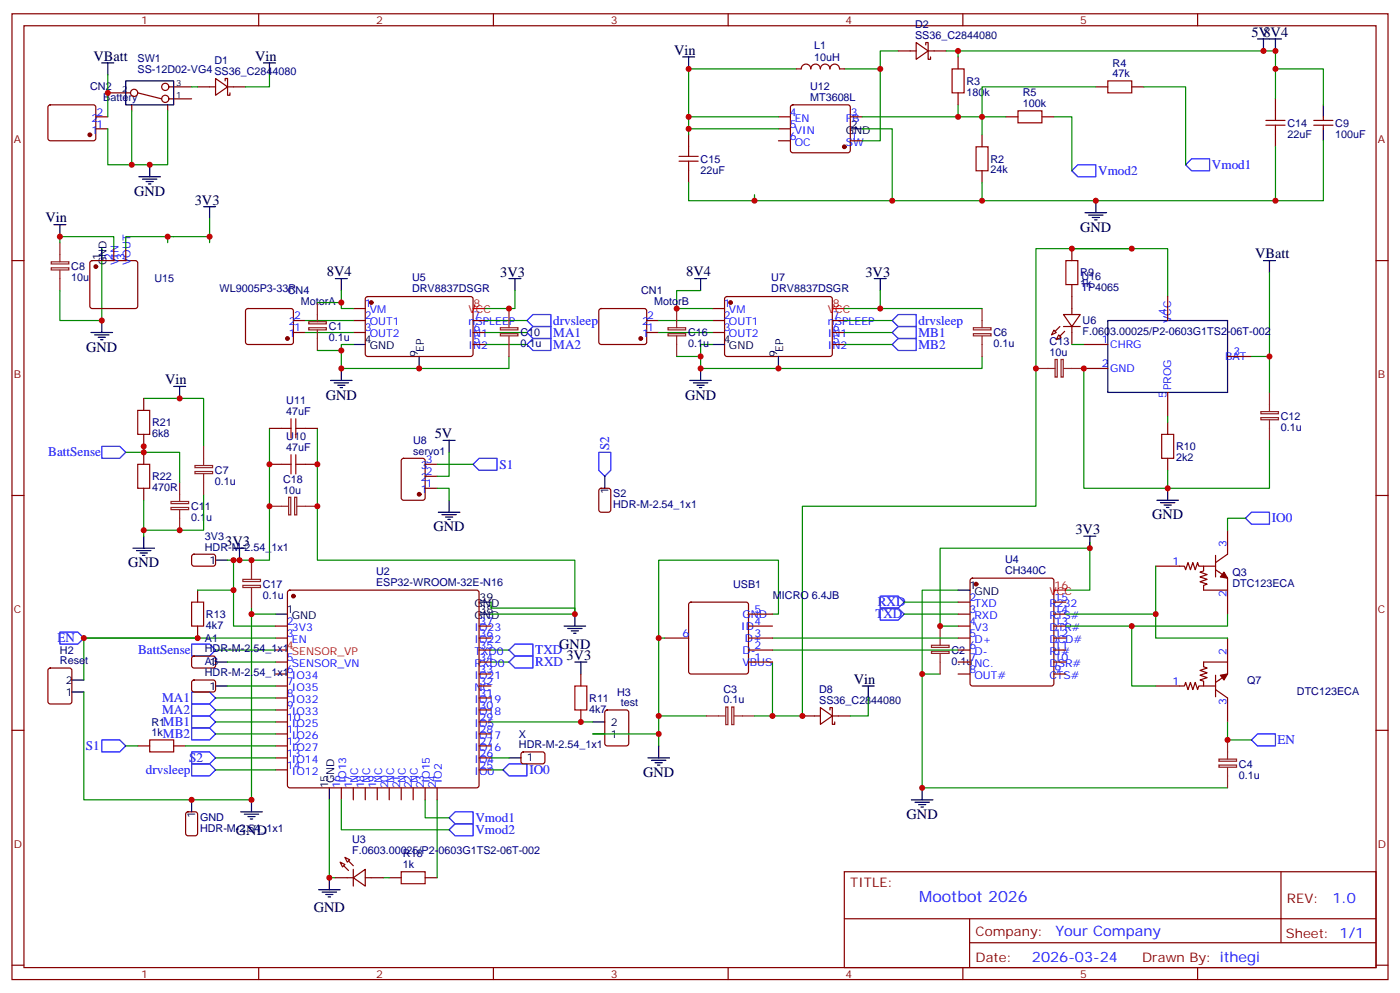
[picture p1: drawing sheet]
<svg xmlns="http://www.w3.org/2000/svg" width="412mm" height="292mm" viewBox="0 0 412 292" stroke-linecap="round" stroke-linejoin="round" font-family="sans-serif">
<g fill="none" stroke="#870000" stroke-width=".35">
<path d="M3.5 4.1h405.4v284.3h-405.4zM7.1 7.6h398.2v277.3h-398.2zM76.2 4.1v3.5M145.3 4.1v3.5M214.5 4.1v3.5M264.6 15h5.3M269.9 12.5l3.5 2.5-3.5 2.5zM272.7 13.2v-.7h.7v5h.7v-.7M273.4 15h5.3M282.2 16.8v3.5M283.6 4.1v3.5M352.8 4.1v3.5"/>
<path d="M14.3 31.1l.5-.2h12.7l.5 .2 .2 .5v9.4l-.7 .5-13-.1-.4-.7v-9.1zM28.2 37.9h3.5M28.2 34.4h3.5M31.7 27.3h6.8M38.8 30.9v1.7M40.6 27.3l7 1.8M49.4 30.9v1.7M49.7 25.6h6.7M49.7 29.1h6.7M58.2 25.6h5.3M63.5 23.1l3.5 2.5-3.5 2.4zM66.3 23.8v-.7h.7v4.9h.7v-.7"/>
<path d="M67 25.6h5.3M202.8 39.7v3.5M229.3 37.9h3.5M229.3 34.4h3.5M233.1 31.1l.4-.2h16.3l.5 .2 .2 .5v12.7l-.3 .5-.4 .2h-16.3l-.5-.3-.2-.4v-12.7zM234.6 20.3h1.4a1.41 1.41 0 0 1 1.4-1.4 1.41 1.41 0 0 1 1.4 1.4M238.8 20.3a1.41 1.41 0 0 1 1.4-1.4 1.41 1.41 0 0 1 1.5 1.4M241.7 20.3a1.41 1.41 0 0 1 1.4-1.4 1.41 1.41 0 0 1 1.4 1.4M244.5 20.3a1.41 1.41 0 0 1 1.4-1.4 1.41 1.41 0 0 1 1.4 1.4M247.3 20.3h1.4M250.5 34.4h3.5M282.2 27.3v3.6"/>
<path d="M289.3 39.7v3.5M296.3 34.4h3.6M306.9 34.4h3.5M322.8 25.6h3.5M333.4 25.6h3.5M375.7 29.1v3.5M375.7 39.7v3.5M387 36.9h5.6M387 35.5h5.6M389.8 34.4v1.1M389.8 36.9v1M202.8 50.3v3.5"/>
<path d="M229.3 41.5h3.5M250.5 41.5h3.5M289.3 50.3v3.5M3.5 76.7h3.6M26.7 76.9l.5-.2h12.7l.5 .2 .2 .5v12.7l-.3 .5-.4 .2h-12.7l-.5-.2-.2-.5v-12.7zM33.5 73.2v3.5M37 73.2v3.5M315.7 73.2v3.5M405.3 76.7h3.6M72.6 91l.4-.2h12.7l.5 .2 .2 .5v9.5l-.7 .4h-12.9l-.5-.7v-9.2zM86.4 94.4h3.6M86.4 97.9h3.6"/>
<path d="M104.1 90.8h3.5M104.1 94.4h3.5M104.1 97.9h3.5M107.8 87.5l.5-.2 30.6 .1 .4 .6v16.5l-.7 .5-30.6-.1-.4-.7v-16.2zM139.3 94.4h3.6M139.3 97.9h3.6M176.6 91l.5-.2h12.7l.5 .2 .2 .5-.1 9.5-.6 .4h-13l-.4-.7v-9.2zM190.5 94.4h3.5M190.5 97.9h3.5M209.9 90.8h3.5M209.9 94.4h3.5M209.9 97.9h3.5"/>
<path d="M213.7 87.5l.4-.2 30.6 .1 .5 .6-.1 16.5-.6 .5-30.6-.1-.5-.7v-16.2zM245.2 94.4h3.5M245.2 97.9h3.5M310.4 97.2l.7 .7-1.4 .7zM311.9 98.6l.7 .7-1.5 .7zM313.3 92.6h4.9l-2.5 3.5zM313.3 96.1h4.9M315.7 83.8v8.8M315.7 96.1v5.3M344 87.3v7.1M42.3 117.3v3.5M139.3 101.4h3.6"/>
<path d="M245.2 101.4h3.5M319.3 101.4h7M319.3 108.5h7M344 115.5v7.1M361.6 105h7.1M42.3 127.9v3.5M42.3 133.2v3.5M79.4 136.7h3.5M79.4 126.1h3.5M90 136.7h3.5M90 126.1h3.5M118.4 135.1l.5-.2h5.6l.7 .5v11.2l-.4 .6-5.9 .1-.7-.5v-11.2z"/>
<path d="M125.2 136.7h3.6M344 124.4v3.5M344 134.9v3.6M3.5 145.9h3.6M42.3 143.8v3.5M125.2 143.8h3.6M125.2 140.2h3.6M176.6 144l.5-.2h2.1l.7 .4v5.9l-.4 .7h-2.4l-.7-.4v-5.9zM361.6 156.1v7.1l-3.5 2.4M405.3 145.9h3.6M56.7 163.4l.4-.2h6l.4 .7-.1 2.4-.6 .4-5.9-.1-.5-.6v-2.1zM58.2 173.7v3.6"/>
<path d="M84.9 173.9l.5-.2h55l.5 .2 .2 .5v56.8l-.2 .5-.5 .3h-55l-.5-.3-.2-.5v-56.8zM203.1 177.5l.5-.2h16.2l.5 .2 .2 .5v19.7l-.2 .5-.5 .2h-16.2l-.5-.2-.3-.5v-19.7zM282.2 177.3h3.6M286 170.4l.5-.2h23.2l.5 .2 .2 .5v30.4l-.2 .5-.5 .2h-23.2l-.5-.3-.2-.4v-30.4zM310.4 177.3h3.6M340.4 166.7h8.5l.3 1 .8-2.1 .7 2.1 .7-2.1 .7 2.1 .7-2.1 .3 1.1h5M354.5 166.7v1.4l-1 .4 2.1 .7-2.1 .7 2.1 .7-2.1 .7 2.1 .7-1.1 .3v1.4h7.1v-3.5l-3.5-2.5M358.1 163.5v6.4M361.6 173.7v7.1M14.3 196.9l.5-.2h5.7l.6 .4 .1 9.5-.5 .6-5.9 .1-.6-.5-.1-9.4zM56.7 193.4l.4-.3 6 .1 .4 .7-.1 2.3-.6 .5-5.9-.1-.5-.6v-2.1zM58.2 184.3v3.6"/>
<path d="M81.1 184.3h3.6M81.1 187.9h3.6M81.1 194.9h3.6M81.1 198.4h3.6M141.1 184.3h3.5M141.1 187.9h3.5M141.1 191.4h3.5M141.1 194.9h3.5M141.1 198.4h3.5M171.1 198.4v3.6M195.8 187.9h7M220.5 184.3h7"/>
<path d="M220.5 187.9h7M220.5 191.4h7M220.5 194.9h7M220.5 180.8h7M282.2 184.3h3.6M282.2 187.9h3.6M282.2 191.4h3.6M282.2 194.9h3.6M282.2 198.4h3.6M282.2 180.8h3.6M310.4 184.3h3.6M310.4 187.9h3.6"/>
<path d="M310.4 191.4h3.6M310.4 194.9h3.6M310.4 198.4h3.6M310.4 180.8h3.6M358.1 198.8v6.3M361.6 187.9v7M3.5 215h3.6M40.6 219.6h3.5M51.2 219.6h3.5M56.7 200.4l.4-.2 6 .1 .4 .6-.1 2.4-.6 .4h-5.9l-.5-.7v-2.1zM81.1 202h3.6M81.1 205.5h3.6"/>
<path d="M81.1 209h3.6M81.1 212.5h3.6M81.1 216.1h3.6M81.1 219.6h3.6M141.1 202h3.5M141.1 205.5h3.5M141.1 209h3.5M141.1 212.5h3.5M141.1 216.1h3.5M141.1 219.6h3.5M171.1 209v3.5M178.4 209.2l.5-.2h5.6l.7 .5v9.4l-.5 .6-5.8 .1-.7-.5v-9.4z"/>
<path d="M236.4 210.8h5.3M241.7 208.3l3.5 2.5-3.5 2.5zM244.5 209v-.7h.7v5h.7v-.8M245.2 210.8h5.3M340.4 202h8.5l.3-1.1 .8 2.1 .7-2.1 .7 2.1 .7-2.1 .7 2.1 .3-1h5M358.1 200.9l3.5-2.5v-3.5h-7.1v1.4l1.1 .4-2.1 .7 2.1 .7-2.1 .7 2.1 .7-2.1 .7 1 .4v1.4M358.1 203l3.5 2.5v7M405.3 215h3.6M54.9 239.2l.5-.2h2.1l.7 .4v6l-.5 .6-2.3 .1-.7-.5v-5.9zM81.1 223.1h3.6M81.1 226.7h3.6M100.5 232v3.5"/>
<path d="M104.1 232v3.5M107.6 232v3.5M111.1 232v3.5M114.7 232v3.5M118.2 232v3.5M121.7 232v3.5M125.2 232v3.5M128.8 232v3.5M141.1 223.1h3.5M141.1 226.7h3.5M153.7 221.6l.5-.2h5.9l.4 .7-.1 2.4-.6 .4-5.9-.1-.4-.6v-2.1zM98.8 258.4h5.3"/>
<path d="M100.2 253.8l1.4 .7-.7 .7zM101.6 252.4l1.4 .7-.7 .7zM104.1 258.4l3.5-2.5v5zM104.1 255.9v5M107.6 258.4h5.3M114.7 258.4h3.5M125.2 258.4h3.6M248.7 256.6h156.6v28.3h-156.6zM377.3 256.7v20.8M248.7 270.5h156.5M285.6 277.5h119.6M285.6 270.5v14.1"/>
<path d="M3.5 284.2h3.6M76.2 284.9v3.5M145.3 284.9v3.5M214.5 284.9v3.5M283.6 284.9v3.5M352.8 284.9v3.5M405.3 284.2h3.6"/>
<circle cx="39.5" cy="27.3" r="1.06"/>
<circle cx="48.7" cy="29.1" r="1.06"/>
<circle cx="48.7" cy="25.6" r="1.06"/>
</g>
<g fill="none" stroke="#008700" stroke-width=".35">
<path d="M264.6 15h-5.3v26.5h-5.3M278.7 15h3.5v1.8M282.2 15h93.5v5.3h14.1v10.6M31.7 22v12.4M38.8 32.6v15.9M49.4 32.6v15.9h-17.7v-10.6M56.4 25.6h1.8M79.4 22v3.6h-7.1M202.8 34.4h26.5M229.3 37.9h-26.5v1.8M234.6 20.3h-31.8v17.6M248.7 20.3h10.6"/>
<path d="M254 37.9h8.8v21.2h-40.6v-1.8M254 34.4h35.3v5.3M282.2 30.9v3.5M310.4 34.4h5.3v15.9M322.8 25.6h-33.5v8.8h7M336.9 25.6h12.3v22.9M375.7 20.3v8.8M202.8 53.8v5.3h19.4M289.3 53.8v5.3M375.7 43.2v15.9h-112.9M389.8 41.5v17.6h-14.1M17.6 71.4v-1.7h15.9v3.5"/>
<path d="M30 73.2v21.2h-12.4v-8.9M49.4 69.7h12.3M49.4 71.4v-1.7h-12.4v3.5M61.7 64.4v7M315.7 73.2h17.7M90 94.4h14.1M90 97.9h14.1M93.5 89.1h7M100.5 85.5v5.3h3.6M142.9 94.4h12.3M142.9 97.9h12.3M151.7 85.5v5.3h-8.8"/>
<path d="M194 94.4h15.9M194 97.9h15.9M206.4 85.5h-7.1v5.3h10.6M248.7 94.4h14.1M248.7 97.9h14.1M259.3 85.5v5.3h-10.6M259.3 90.8h30M344 87.3v-14.1h-38.8v75.8h-68.8v61.8h-14.2M373.9 80.3v24.7M42.3 117.3h17.7v14.1M93.5 103.2h7M104.1 101.4h-3.6v7.1h49.4v-3.5"/>
<path d="M142.9 101.4h12.3M199.3 105h7.1M209.9 101.4h-3.5v7.1h82.9v-3.5M248.7 101.4h14.1M315.7 101.4h3.6M319.3 108.5v35.3h54.6v-14.2M368.7 105h5.2v10.5M37 133.2h15.9v8.8M42.3 131.4v1.8M79.4 126.1v38.8h-10.6v19.4h12.3M93.5 126.1v38.8h75.8v15.9M128.8 136.7h10.5"/>
<path d="M132.3 133.2v7h-3.5M344 122.6v1.8M344 138.5v5.3M42.3 147.3v8.8M60 145.5v10.6h-17.7v1.8M128.8 143.8h3.5v3.5M321 159.6v14.1h-7M366.9 152.6h-5.3v3.5M58.2 173.7h10.6M67 164.9h1.8M74.1 179v1.8M144.6 177.3v1.7h24.7v1.8h-24.7"/>
<path d="M266.3 177.3h15.9M282.2 173.7h-10.6v58.3h90M321 161.4h-44.1v22.9h5.3M340.4 166.7v14.1h-26.4M24.7 187.9h33.5M63.5 191.4h17.6M67 194.9h14.1M81.1 180.8h-7v54.7h-49.4v-31.8M81.1 187.9h-56.4v12.3M144.6 194.9h5.3M144.6 191.4h5.3M194 187.9h1.8"/>
<path d="M227.5 180.8h1.8v-15.9h-35.3v54.7M227.5 191.4h54.7M227.5 187.9h54.7M227.5 194.9v15.9M266.3 180.8h15.9M271.6 198.4h5.3M333.4 184.3v17.7h7M340.4 180.8v7.1h21.2M361.6 180.8v3.5h-47.6M37 219.6h3.6M54.7 219.6h26.4M63.5 205.5h17.6"/>
<path d="M63.5 209h17.6M63.5 212.5h17.6M63.5 216.1h17.6M67 202h14.1M144.6 212.5h30M174.6 216.1h19.4M194 210.8h14.1M255.8 205.5v5.3h-5.3M361.6 212.5v5.3h7.1M63.5 226.7h17.6M63.5 223.1h17.6M97 235.5v22.9h1.8"/>
<path d="M100.5 235.5v8.8h31.8M125.2 235.5v5.3h7.1M128.8 235.5v22.9M144.6 226.7h3.6M144.6 223.1h5.3M112.9 258.4h1.8"/>
</g>
<g fill="none" stroke="#00f" stroke-width=".35">
<path d="M317.5 48.5h5.3v3.5h-5.3l-1.8-1.7zM349.2 48.5l1.8-1.8h5.3v3.6h-5.3zM155.2 94.4l1.8-1.8h5.3v3.5h-5.3zM155.2 97.9l1.8-1.8h5.3v3.6h-5.3zM262.8 94.4l1.8-1.8h5.3v3.5h-5.3zM262.8 97.9l1.8-1.8h5.3v3.6h-5.3zM155.2 101.4l1.8-1.7h5.3v3.5h-5.3zM262.8 101.4l1.8-1.7h5.3v3.5h-5.3zM30 131.4h5.3l1.7 1.8-1.7 1.7h-5.3zM139.3 136.7l1.8-1.8h5.3v3.6h-5.3zM176.4 133.2h3.5v5.3l-1.7 1.7-1.8-1.7zM366.9 152.6l1.8-1.8h5.2v3.5h-5.2z"/>
<path d="M259.3 175.5h5.3l1.7 1.8-1.7 1.7h-5.3zM259.3 179h5.3l1.7 1.8-1.7 1.8h-5.3zM17.6 186.1h5.3l1.8 1.8-1.8 1.7h-5.3zM56.4 189.6h5.3l1.8 1.8-1.8 1.7h-5.3zM149.9 191.4l1.8-1.8h5.3v3.5h-5.3zM151.7 193.1h5.3v3.6h-5.3l-1.8-1.8zM30 217.8h5.3l1.7 1.8-1.7 1.8h-5.3zM56.4 203.7h5.3l1.8 1.8-1.8 1.8h-5.3zM56.4 207.3h5.3l1.8 1.7-1.8 1.8h-5.3zM56.4 210.8h5.3l1.8 1.7-1.8 1.8h-5.3zM56.4 214.3h5.3l1.8 1.8-1.8 1.7h-5.3zM370.4 216.1h5.3v3.5h-5.3l-1.7-1.8z"/>
<path d="M56.4 224.9h5.3l1.8 1.8-1.8 1.7h-5.3zM56.4 221.4h5.3l1.8 1.7-1.8 1.8h-5.3zM148.2 226.7l1.7-1.8h5.3v3.5h-5.3zM132.3 240.8l1.8-1.8h5.2v3.5h-5.2zM132.3 244.3l1.8-1.8h5.2v3.6h-5.2z"/>
</g>
<g fill="none" stroke="#8c2424" stroke-width=".35">
<path d="M15.1 78.8h5.2v.7h-5.2zM15.1 77.1h5.2v.6h-5.2zM17.6 71.4v5.7M17.6 79.6v5.9M90.9 96.5h5.2v.6h-5.2zM90.9 94.7h5.2v.7h-5.2zM93.5 89.1v5.6M93.5 97.2v6M147.4 98.2h5.2v.7h-5.2zM147.4 96.5h5.2v.6h-5.2zM149.9 90.8v5.7M149.9 99v6"/>
<path d="M196.8 98.2h5.2v.7h-5.2zM196.8 96.5h5.2v.6h-5.2zM199.3 90.8v5.7M199.3 99v6M286.7 98.2h5.2v.7h-5.2zM286.7 96.5h5.2v.6h-5.2zM289.3 90.8v5.7M289.3 99v6M305.2 108.5h5.6M310.8 105.8h.6v5.2h-.6zM312.6 105.8h.6v5.2h-.6zM313.3 108.5h6"/>
<path d="M373.9 115.5v5.7M57.4 138.8h5.2v.7h-5.2zM57.4 137.1h5.2v.6h-5.2zM60 131.4v5.7M60 139.5v6M371.4 122.9h5.2v.7h-5.2zM371.4 121.2h5.2v.6h-5.2zM373.9 123.6v6M50.4 149.4h5.2v.6h-5.2zM50.4 147.6h5.2v.7h-5.2zM52.9 142v5.6M52.9 150.1v6"/>
<path d="M79.4 149h5.6M85 146.4h.7v5.2h-.7zM86.8 146.4h.6v5.2h-.6zM87.5 149h6M71.5 172.3h5.2v.7h-5.2zM71.5 170.6h5.2v.6h-5.2zM74.1 164.9v5.7M74.1 173v6M274.4 191.7h5.2v.7h-5.2zM274.4 190h5.2v.6h-5.2zM276.9 184.3v5.7M276.9 192.4v6"/>
<path d="M208.1 210.8h5.7M213.8 208.1h.6v5.2h-.6zM215.5 208.1h.7v5.2h-.7zM216.3 210.8h5.9M361.6 217.8v5.7M359.1 225.2h5.1v.7h-5.1zM359.1 223.5h5.1v.6h-5.1zM361.6 226v6"/>
</g>
<g fill="none" stroke="#a10000" stroke-width=".35">
<path d="M280.5 20.3h3.5v7h-3.5zM299.9 32.6h7v3.6h-7zM326.3 23.8h7.1v3.5h-7.1zM372.9 36.9h5.6M372.9 35.5h5.6M375.7 32.6v2.9M375.7 36.9v2.8M200 47.4h5.7M200 46h5.7M202.8 43.2v2.8M202.8 47.4v2.9M287.5 43.2h3.5v7.1h-3.5z"/>
<path d="M314 76.7h3.5v7.1h-3.5zM40.6 120.8h3.5v7.1h-3.5zM40.6 136.7h3.5v7.1h-3.5zM82.9 136.7h2.8M82.9 126.1h2.8M85.7 123.3v5.6M85.7 133.9v5.6M87.1 136.7h2.9M87.1 123.3v5.6M87.1 133.9v5.6M87.1 126.1h2.9M342.2 127.9h3.5v7h-3.5z"/>
<path d="M56.4 177.3h3.6v7h-3.6zM44.1 217.8h7.1v3.6h-7.1zM169.3 202h3.6v7h-3.6zM118.2 256.6h7v3.6h-7z"/>
</g>
<g fill="none" stroke="#000" stroke-width=".35">
<path d="M30 18.5h3.5M31.7 18.5v3.5M77.6 18.5h3.5M79.4 18.5v3.5M201.1 16.8h3.5M202.8 16.8v3.5M370.4 11.5h7.1M372.2 11.5v3.5M375.7 11.5v3.5M37 23.8h14.2v7.1h-14.2zM250.5 37.9h3.5M389.8 30.9v3.5"/>
<path d="M389.8 37.9v3.6M40.9 52h6.4M42 52.7h4.2M43 53.4h2.2M43.7 54.2h.7M44.1 48.5v3.5M322.8 59.1v3.5M15.9 66.1h3.5M17.6 66.1v3.6M30 73.2v3.5M60 60.9h3.5M61.7 60.9v3.5"/>
<path d="M319.6 62.6h6.4M320.7 63.3h4.2M321.7 64h2.1M322.4 64.7h.7M372.2 76.7h3.5M373.9 76.7v3.6M26.8 97.9h6.4M27.9 98.6h4.2M28.9 99.3h2.1M30 94.4v3.5M98.8 82h3.5M100.5 82v3.5"/>
<path d="M149.9 82h3.6M151.7 82v3.5M204.6 82h3.5M206.4 82v3.5M257.5 82h3.6M259.3 82v3.5M326.3 94.4h35.3v21.1h-35.3zM29.6 100h.7M51.2 113.8h3.5M52.9 113.8v3.5M97.4 112h6.3M98.4 112.7h4.3"/>
<path d="M99.5 113.4h2.1M100.2 114.1h.7M100.5 108.5v3.5M104.1 101.4h3.5M123.5 105v3.5M203.2 112h6.3M204.3 112.7h4.2M205.3 113.4h2.1M206 114.1h.7M206.4 108.5v3.5M209.9 101.4h3.5M229.3 105v3.5"/>
<path d="M130.5 129.6h3.6M132.3 129.6v3.6M42.3 157.9v3.5M129.1 150.8h6.4M130.2 151.5h4.2M131.2 152.2h2.1M131.9 152.9h.7M132.3 147.3v3.5M178.2 140.2v3.6M319.3 157.9h3.5M321 157.9v3.5M340.8 147.3h6.3"/>
<path d="M341.8 148h4.3M342.9 148.7h2.1M343.6 149.4h.7M344 143.8v3.5M39.2 161.4h6.3M40.2 162.1h4.2M41.3 162.8h2.1M42 163.5h.7M63.5 164.9h3.5M68.8 161.4h3.5M70.6 161.4v3.5M141.1 177.3h3.5"/>
<path d="M282.2 173.7h3.6M63.5 194.9h3.5M81.1 180.8h3.6M141.1 180.8h3.5M166.2 184.3h6.3M167.2 185h4.2M168.3 185.7h2.1M169 186.4h.7M169.3 180.8v3.5M169.3 194.9h3.6M171.1 194.9v3.5M21.2 203.7h3.5"/>
<path d="M21.2 200.2h3.5M63.5 202h3.5M174.6 216.1h3.6M174.6 212.5h3.6M194 219.6v3.5M254 202h3.5M255.8 202v3.5M56.4 235.5v3.5M70.9 239h6.4M72 239.7h4.2M74.1 235.5v3.5M97 232v3.5"/>
<path d="M149.9 223.1h3.6M190.9 223.1h6.3M191.9 223.8h4.2M193 224.5h2.1M193.7 225.2h.7M268.5 235.5h6.3M269.5 236.2h4.3M270.6 236.9h2.1M271.3 237.6h.7M271.6 232v3.5M73 240.4h2.1M73.7 241.1h.7"/>
<path d="M97 258.4v3.5M93.8 261.9h6.4M94.9 262.6h4.2M96 263.3h2.1M96.7 264.1h.7"/>
</g>
<path d="M139.3 90.8h3.6M245.2 90.8h3.5M310.4 173.7h3.6M81.1 191.4h3.6" fill="none" stroke="#f00" stroke-width=".35"/>
<g fill="#870000" stroke="#870000" stroke-width=".35">
<path d="M101.2 254.9l1.5 1.4z"/>
<path d="M102.7 253.5l1.4 1.4z"/>
<path d="M359.5 198.8l2.1-.4-1.1 1.8z"/>
<path d="M360.5 168.5l1.1 1.7-2.1-.3z"/>
<path d="M313.6 97.5l-1.4 1.5z"/>
<path d="M312.2 96.1l-1.4 1.4z"/>
<circle cx="86.4" cy="175.5" r=".53"/>
<circle cx="287.5" cy="172" r=".53"/>
<circle cx="109.4" cy="89.1" r=".53"/>
<circle cx="215.2" cy="89.1" r=".53"/>
<circle cx="84.7" cy="99.7" r=".53"/>
<circle cx="188.7" cy="99.7" r=".53"/>
<circle cx="26.5" cy="39.7" r=".53"/>
<circle cx="123.5" cy="145.5" r=".53"/>
<circle cx="248.7" cy="43.2" r=".53"/>
<circle cx="28.2" cy="78.5" r=".53"/>
</g>
<g fill="#c00">
<circle cx="169.3" cy="180.8" r=".88"/>
<circle cx="70.6" cy="164.9" r=".88"/>
<circle cx="24.7" cy="187.9" r=".88"/>
<circle cx="52.9" cy="117.3" r=".88"/>
<circle cx="52.9" cy="156.1" r=".88"/>
<circle cx="42.3" cy="133.2" r=".88"/>
<circle cx="58.2" cy="187.9" r=".88"/>
<circle cx="74.1" cy="180.8" r=".88"/>
<circle cx="74.1" cy="235.5" r=".88"/>
<circle cx="42.3" cy="156.1" r=".88"/>
<circle cx="271.6" cy="198.4" r=".88"/>
<circle cx="194" cy="210.8" r=".88"/>
<circle cx="276.9" cy="184.3" r=".88"/>
<circle cx="321" cy="161.4" r=".88"/>
<circle cx="227.5" cy="210.8" r=".88"/>
<circle cx="74.1" cy="164.9" r=".88"/>
<circle cx="194" cy="187.9" r=".88"/>
<circle cx="340.4" cy="180.8" r=".88"/>
<circle cx="361.6" cy="217.8" r=".88"/>
<circle cx="271.6" cy="232" r=".88"/>
<circle cx="42.3" cy="131.4" r=".88"/>
<circle cx="236.4" cy="210.8" r=".88"/>
<circle cx="100.5" cy="108.5" r=".88"/>
<circle cx="206.4" cy="108.5" r=".88"/>
<circle cx="93.5" cy="136.7" r=".88"/>
<circle cx="79.4" cy="136.7" r=".88"/>
<circle cx="31.8" cy="27.3" r=".88"/>
<circle cx="68.8" cy="173.7" r=".88"/>
<circle cx="259.3" cy="90.8" r=".88"/>
<circle cx="229.3" cy="108.5" r=".88"/>
<circle cx="100.5" cy="89.1" r=".88"/>
<circle cx="100.5" cy="103.2" r=".88"/>
<circle cx="222.3" cy="59.1" r=".88"/>
<circle cx="259.3" cy="20.3" r=".88"/>
<circle cx="282.2" cy="34.4" r=".88"/>
<circle cx="202.8" cy="37.9" r=".88"/>
<circle cx="49.4" cy="69.7" r=".88"/>
<circle cx="30" cy="94.4" r=".88"/>
<circle cx="61.7" cy="69.7" r=".88"/>
<circle cx="38.8" cy="48.5" r=".88"/>
<circle cx="44.1" cy="48.5" r=".88"/>
<circle cx="202.8" cy="20.3" r=".88"/>
<circle cx="373.9" cy="105" r=".88"/>
<circle cx="17.6" cy="69.7" r=".88"/>
<circle cx="333.4" cy="184.3" r=".88"/>
<circle cx="262.8" cy="59.1" r=".88"/>
<circle cx="56.4" cy="235.5" r=".88"/>
<circle cx="68.8" cy="164.9" r=".88"/>
<circle cx="305.2" cy="108.5" r=".88"/>
<circle cx="194" cy="216.1" r=".88"/>
<circle cx="171.1" cy="212.5" r=".88"/>
<circle cx="333.4" cy="73.2" r=".88"/>
<circle cx="315.7" cy="73.2" r=".88"/>
<circle cx="319.3" cy="108.5" r=".88"/>
<circle cx="344" cy="143.8" r=".88"/>
<circle cx="202.8" cy="34.4" r=".88"/>
<circle cx="375.7" cy="59.1" r=".88"/>
<circle cx="149.9" cy="90.8" r=".88"/>
<circle cx="123.5" cy="108.5" r=".88"/>
<circle cx="199.3" cy="90.8" r=".88"/>
<circle cx="206.4" cy="105" r=".88"/>
<circle cx="97" cy="258.4" r=".88"/>
<circle cx="322.8" cy="59.1" r=".88"/>
<circle cx="282.2" cy="15" r=".88"/>
<circle cx="375.7" cy="15" r=".88"/>
<circle cx="372.2" cy="15" r=".88"/>
<circle cx="375.7" cy="20.3" r=".88"/>
<circle cx="289.3" cy="59.1" r=".88"/>
<circle cx="289.3" cy="34.4" r=".88"/>
<circle cx="79.4" cy="149" r=".88"/>
<circle cx="93.5" cy="149" r=".88"/>
</g>
<text font-size="4.6" fill="#00f" x="270.8" y="265.7">Mootbot 2026</text>
<g font-size="4.2">
<text x="368.7" y="10.8">5V8V4</text>
<text x="27.5" y="17.8">VBatt</text>
<text x="75.1" y="17.8">Vin</text>
<text x="198.6" y="16.1">Vin</text>
<text x="39.5" y="57.7">GND</text>
<text x="13.4" y="65.4">Vin</text>
<text x="57.4" y="60.5">3V3</text>
<text x="318.2" y="68.3">GND</text>
<text x="369.7" y="76">VBatt</text>
<text x="96.3" y="81.3">8V4</text>
<text x="147.3" y="81.6">3V3</text>
<text x="202.1" y="81.3">8V4</text>
<text x="254.9" y="81.6">3V3</text>
<text x="25.4" y="103.5">GND</text>
<text x="48.7" y="113.1">Vin</text>
<text x="96" y="117.7">GND</text>
<text x="201.8" y="117.7">GND</text>
<text x="128.1" y="128.9">5V</text>
<text x="339.4" y="152.9">GND</text>
<text x="66.3" y="160.7">3V3</text>
<text x="127.7" y="156.5">GND</text>
<text x="316.8" y="157.2">3V3</text>
<text x="37.7" y="167">GND</text>
<text x="164.7" y="191">GND</text>
<text x="166.9" y="194.2">3V3</text>
<text x="251.5" y="201.3">Vin</text>
<text x="189.4" y="228.8">GND</text>
<text x="69.5" y="245.7">GND</text>
<text x="267.1" y="241.1">GND</text>
<text x="92.4" y="268.6">GND</text>
</g>
<g font-size="4.2" fill="#00f">
<text x="392.5" y="265.9">1.0</text>
<text x="310.9" y="275.5">Your Company</text>
<text x="304" y="283.3">2026-03-24</text>
</g>
<g font-size="3.9" fill="#00f">
<text x="323.5" y="51.4">Vmod2</text>
<text x="357" y="49.8">Vmod1</text>
<text x="163" y="95.6">drvsleep</text>
<text x="270.6" y="95.6">drvsleep</text>
<text x="163" y="99.1">MA1</text>
<text x="270.6" y="99.1">MB1</text>
<text x="163" y="102.6">MA2</text>
<text x="270.6" y="102.6">MB2</text>
<text x="14.2" y="134.4">BattSense</text>
<text x="147.1" y="138">S1</text>
<text x="179.4" y="132.5" transform="rotate(-90 179.4 132.5)">S2</text>
<text x="374.6" y="153.8">IO0</text>
<text x="258.6" y="178.6">RXD</text>
<text x="257.9" y="182.1">TXD</text>
<text x="16.9" y="189.1">EN</text>
<text x="40.7" y="192.6">BattSense</text>
<text x="157.7" y="196.1">RXD</text>
<text x="157.7" y="192.7">TXD</text>
<text x="47.8" y="206.8">MA1</text>
<text x="47.8" y="210.3">MA2</text>
<text x="48" y="213.9">MB1</text>
<text x="25.3" y="220.9">S1</text>
<text x="48" y="217.4">MB2</text>
<text x="376.3" y="219.1">EN</text>
<text x="43" y="228">drvsleep</text>
<text x="55.7" y="224.4">S2</text>
<text x="155.9" y="227.9">IO0</text>
<text x="140.1" y="242">Vmod1</text>
<text x="140.1" y="245.5">Vmod2</text>
</g>
<g font-size="3.9" fill="#800">
<text x="250.5" y="261.2">TITLE:</text>
<text x="379.1" y="265.9">REV:</text>
<text x="287.4" y="275.4">Company:</text>
<text x="378.7" y="276">Sheet: 1/1</text>
<text x="287.4" y="283.1">Date:</text>
<text x="336.4" y="283.2">Drawn By: ithegi</text>
</g>
<g font-size="3.2" fill="#800">
<text x="41.6" y="7.1">1</text>
<text x="110.8" y="7.1">2</text>
<text x="179.9" y="7.1">3</text>
<text x="249.1" y="7.1">4</text>
<text x="318.2" y="7.1">5</text>
<text x="4.1" y="42.2">A</text>
<text x="405.9" y="42.2">A</text>
<text x="4.1" y="111.3">B</text>
<text x="405.9" y="111.3">B</text>
<text x="4.1" y="180.4">C</text>
<text x="405.9" y="180.4">C</text>
<text x="4.1" y="249.6">D</text>
<text x="405.9" y="249.6">D</text>
<text x="41.6" y="287.9">1</text>
<text x="110.8" y="287.9">2</text>
<text x="179.9" y="287.9">3</text>
<text x="249.1" y="287.9">4</text>
<text x="318.2" y="287.9">5</text>
</g>
<g font-size="3.2" fill="#000080">
<text x="269.5" y="11.5">SS36_C2844080</text>
<text x="269.5" y="8.2">D2</text>
<text x="239.8" y="17.8">10uH</text>
<text x="239.8" y="14.6">L1</text>
<text x="40.5" y="21.5">SS-12D02-VG4 SS36_C2844080</text>
<text x="40.5" y="18.3">SW1</text>
<text x="63.2" y="18.8">D1</text>
<text x="327.7" y="22.8">47k</text>
<text x="327.7" y="19.6">R4</text>
<text x="26.6" y="26.6">CN2</text>
<text x="30.4" y="29.8">Battery</text>
<text x="238.6" y="29.8">MT3608L</text>
<text x="238.6" y="26.6">U12</text>
<text x="284.7" y="28.1">180k</text>
<text x="284.7" y="25">R3</text>
<text x="301.3" y="28.4">R5</text>
<text x="301.3" y="31.6">100k</text>
<text x="379.2" y="40.5">22uF</text>
<text x="379.2" y="37.3">C14</text>
<text x="393.3" y="40.5">100uF</text>
<text x="393.3" y="37.3">C9</text>
<text x="206.4" y="47.9">C15</text>
<text x="291.7" y="47.9">R2</text>
<text x="206.4" y="51.1">22uF</text>
<text x="291.7" y="51.1">24k</text>
<text x="21" y="82.9">10u</text>
<text x="21" y="79.6">C8</text>
<text x="45.5" y="82.9">U15</text>
<text x="121.4" y="82.6">U5</text>
<text x="227.2" y="82.6">U7</text>
<text x="318.2" y="81.4">R9</text>
<text x="318.6" y="82.3">U16</text>
<text x="64.7" y="86.1">WL9005P3-33R</text>
<text x="84.8" y="86.6">CN4</text>
<text x="88.6" y="89.8">MotorA</text>
<text x="121.4" y="85.9">DRV8837DSGR</text>
<text x="188.9" y="86.6">CN1</text>
<text x="192.7" y="89.8">MotorB</text>
<text x="227.2" y="85.9">DRV8837DSGR</text>
<text x="318.2" y="84.6">1k</text>
<text x="318.6" y="85.5">TP4065</text>
<text x="318.9" y="95.5">U6</text>
<text x="96.8" y="100.5">0.1u</text>
<text x="96.8" y="97.3">C1</text>
<text x="153.3" y="99">C10</text>
<text x="202.7" y="99">C16</text>
<text x="292.6" y="99">C6</text>
<text x="309.2" y="101.6">C13</text>
<text x="318.9" y="98.7">F.0603.00025/P2-0603G1TS2-06T-002</text>
<text x="153.3" y="102.3">0.1u</text>
<text x="202.7" y="102.3">0.1u</text>
<text x="292.6" y="102.3">0.1u</text>
<text x="309.2" y="104.8">10u</text>
<text x="84.3" y="119">U11</text>
<text x="44.8" y="125.5">R21</text>
<text x="84.3" y="122.2">47uF</text>
<text x="377.3" y="123.7">C12</text>
<text x="44.8" y="128.7">6k8</text>
<text x="84.3" y="129.6">U10</text>
<text x="121.7" y="130.7">U8</text>
<text x="377.3" y="127">0.1u</text>
<text x="84.3" y="132.8">47uF</text>
<text x="121.7" y="133.9">servo1</text>
<text x="346.4" y="135.8">2k2</text>
<text x="346.4" y="132.5">R10</text>
<text x="44.8" y="141.4">R22</text>
<text x="63.3" y="142.8">0.1u</text>
<text x="63.3" y="139.6">C7</text>
<text x="83.4" y="142.2">C18</text>
<text x="44.8" y="144.6">470R</text>
<text x="83.4" y="145.3">10u</text>
<text x="180.6" y="149.6">HDR-M-2.54_1x1</text>
<text x="180.6" y="146.4">S2</text>
<text x="56.3" y="153.4">0.1u</text>
<text x="56.3" y="150.2">C11</text>
<text x="60.3" y="158.9">3V3</text>
<text x="60.3" y="162.1">HDR-M-2.54_1x1</text>
<text x="296.1" y="165.7">U4</text>
<text x="77.4" y="173.1">C17</text>
<text x="110.8" y="172.4">ESP32-WROOM-32E-N16</text>
<text x="110.8" y="169.2">U2</text>
<text x="216" y="173">USB1</text>
<text x="296.1" y="169">CH340C</text>
<text x="363" y="172.8">DTC123ECA</text>
<text x="363" y="169.6">Q3</text>
<text x="77.4" y="176.3">0.1u</text>
<text x="227.7" y="176.2">MICRO 6.4JB</text>
<text x="60.7" y="185.2">4k7</text>
<text x="60.7" y="181.9">R13</text>
<text x="60.3" y="188.9">A1</text>
<text x="17.6" y="195.6">Reset</text>
<text x="17.6" y="192.4">H2</text>
<text x="60.3" y="192.1">HDR-M-2.54_1x1</text>
<text x="60.3" y="195.9">A3</text>
<text x="280.3" y="195.7">0.1u</text>
<text x="280.3" y="192.5">C2</text>
<text x="60.3" y="199.1">HDR-M-2.54_1x1</text>
<text x="213.1" y="203.9">C3</text>
<text x="241.3" y="204">D8</text>
<text x="367.4" y="201.3">Q7</text>
<text x="173.6" y="209.9">4k7</text>
<text x="173.6" y="206.6">R11</text>
<text x="181.8" y="204.8">H3</text>
<text x="182.9" y="208">test</text>
<text x="213.1" y="207.1">0.1u</text>
<text x="241.3" y="207.3">SS36_C2844080</text>
<text x="382" y="204.6">DTC123ECA</text>
<text x="44.6" y="213.6">R1</text>
<text x="44.6" y="216.8">1k</text>
<text x="152.9" y="220.3">HDR-M-2.54_1x1</text>
<text x="152.9" y="217.1">X</text>
<text x="364.9" y="226">C4</text>
<text x="364.9" y="229.3">0.1u</text>
<text x="58.9" y="244.8">HDR-M-2.54_1x1</text>
<text x="58.9" y="241.7">GND</text>
<text x="103.7" y="251.4">F.0603.00025/P2-0603G1TS2-06T-002</text>
<text x="103.7" y="248.2">U3</text>
<text x="118.7" y="255.6">1k</text>
<text x="118.7" y="252.4">R18</text>
</g>
<g font-size="3.2" fill="#00f">
<text x="26.9" y="35.8">2</text>
<text x="28.4" y="34">2</text>
<text x="232.7" y="34">4</text>
<text x="234.1" y="35.8">EN</text>
<text x="249.2" y="35.8">FB</text>
<text x="250.6" y="34">3</text>
<text x="26.9" y="39.3">1</text>
<text x="28.4" y="37.6">1</text>
<text x="232.7" y="37.6">5</text>
<text x="232.7" y="41.1">6</text>
<text x="234.1" y="39.3">VIN</text>
<text x="250.6" y="41.1">1</text>
<text x="234.1" y="42.9">OC</text>
<text x="249.2" y="42.9">SW</text>
<text x="33.2" y="76.6" transform="rotate(-90 33.2 76.6)">2</text>
<text x="36.7" y="76.6" transform="rotate(-90 36.7 76.6)">3</text>
<text x="34.9" y="78" transform="rotate(-90 34.9 78)">VIN</text>
<text x="38.5" y="78" transform="rotate(-90 38.5 78)">VOUT</text>
<text x="85.1" y="95.8">2</text>
<text x="86.6" y="94">2</text>
<text x="107.4" y="90.5">1</text>
<text x="107.4" y="94">2</text>
<text x="108.9" y="92.3">VM</text>
<text x="108.9" y="95.8">OUT1</text>
<text x="138" y="95.8">nSPLEEP</text>
<text x="139.5" y="94">7</text>
<text x="189.2" y="95.8">2</text>
<text x="190.7" y="94">2</text>
<text x="213.3" y="90.5">1</text>
<text x="213.3" y="94">2</text>
<text x="214.7" y="92.3">VM</text>
<text x="214.7" y="95.8">OUT1</text>
<text x="243.9" y="95.8">nSPLEEP</text>
<text x="245.4" y="94">7</text>
<text x="343.6" y="92.6" transform="rotate(-90 343.6 92.6)">4</text>
<text x="345" y="95.1" transform="rotate(-90 345 95.1)">VCC</text>
<text x="85.1" y="99.3">1</text>
<text x="86.6" y="97.5">1</text>
<text x="107.4" y="97.5">3</text>
<text x="108.9" y="99.3">OUT2</text>
<text x="138" y="99.3">IN1</text>
<text x="139.5" y="101.1">5</text>
<text x="139.5" y="97.5">6</text>
<text x="189.2" y="99.3">1</text>
<text x="190.7" y="97.5">1</text>
<text x="213.3" y="97.5">3</text>
<text x="214.7" y="99.3">OUT2</text>
<text x="243.9" y="99.3">IN1</text>
<text x="245.4" y="101.1">5</text>
<text x="245.4" y="97.5">6</text>
<text x="324.6" y="101.1">1</text>
<text x="138" y="102.8">IN2</text>
<text x="243.9" y="102.8">IN2</text>
<text x="327" y="102.5">CHRG</text>
<text x="360.9" y="106">BAT</text>
<text x="363.4" y="104.6">3</text>
<text x="324.6" y="108.1">2</text>
<text x="327" y="109.5">GND</text>
<text x="343.6" y="117.3" transform="rotate(-90 343.6 117.3)">5</text>
<text x="345" y="114.8" transform="rotate(-90 345 114.8)">PROG</text>
<text x="125.4" y="136.3">3</text>
<text x="123.9" y="141.6">2</text>
<text x="123.9" y="138.1">3</text>
<text x="125.4" y="143.4">1</text>
<text x="125.4" y="139.9">2</text>
<text x="123.9" y="145.2">1</text>
<text x="361.2" y="161" transform="rotate(-90 361.2 161)">3</text>
<text x="345.4" y="166.3">1</text>
<text x="285.6" y="176.9">2</text>
<text x="287.1" y="178.7">TXD</text>
<text x="309.1" y="178.7">R232</text>
<text x="310.6" y="176.9">15</text>
<text x="361.2" y="175.9" transform="rotate(-90 361.2 175.9)">2</text>
<text x="84.5" y="184">2</text>
<text x="86" y="185.7">3V3</text>
<text x="139.8" y="185.7">IO23</text>
<text x="141.3" y="184">37</text>
<text x="218.4" y="185.4">ID</text>
<text x="218.7" y="181.9">GND</text>
<text x="222.2" y="180.4">5</text>
<text x="222.2" y="184">4</text>
<text x="285.6" y="180.4">3</text>
<text x="285.6" y="184">4</text>
<text x="287.1" y="182.2">RXD</text>
<text x="287.1" y="185.7">V3</text>
<text x="309.1" y="185.7">DTR#</text>
<text x="309.1" y="182.2">RTS#</text>
<text x="310.6" y="184">13</text>
<text x="310.6" y="180.4">14</text>
<text x="84.5" y="187.5">3</text>
<text x="86" y="189.3">EN</text>
<text x="139.8" y="189.3">IO22</text>
<text x="141.3" y="187.5">36</text>
<text x="141.3" y="191">35</text>
<text x="201.1" y="187.5">6</text>
<text x="219.4" y="188.9">D+</text>
<text x="222.2" y="191">2</text>
<text x="222.2" y="187.5">3</text>
<text x="285.6" y="187.5">5</text>
<text x="285.6" y="191">6</text>
<text x="287.1" y="189.3">D+</text>
<text x="309.1" y="189.3">DCD#</text>
<text x="310.6" y="191">11</text>
<text x="310.6" y="187.5">12</text>
<text x="84.5" y="194.6">5</text>
<text x="86" y="196.3">SENSOR_VN</text>
<text x="139.8" y="192.8">TXD0</text>
<text x="139.8" y="196.3">RXD0</text>
<text x="141.3" y="194.6">34</text>
<text x="218.7" y="196">VBUS</text>
<text x="218.7" y="192.4">D-</text>
<text x="222.2" y="194.6">1</text>
<text x="285.6" y="194.6">7</text>
<text x="287.1" y="192.8">D-</text>
<text x="287.1" y="196.3">NC.</text>
<text x="309.1" y="196.3">DSR#</text>
<text x="309.1" y="192.8">RI#</text>
<text x="310.6" y="194.6">10</text>
<text x="361.2" y="192.8" transform="rotate(-90 361.2 192.8)">2</text>
<text x="84.5" y="201.6">7</text>
<text x="84.5" y="198.1">6</text>
<text x="86" y="203.4">IO35</text>
<text x="86" y="199.8">IO34</text>
<text x="139.8" y="199.8">IO21</text>
<text x="139.8" y="203.4">NC</text>
<text x="141.3" y="198.1">33</text>
<text x="141.3" y="201.6">32</text>
<text x="285.6" y="198.1">8</text>
<text x="287.1" y="199.8">OUT#</text>
<text x="309.1" y="199.8">CTS#</text>
<text x="310.6" y="198.1">9</text>
<text x="345.4" y="201.6">1</text>
<text x="84.5" y="208.7">9</text>
<text x="84.5" y="205.1">8</text>
<text x="86" y="206.9">IO32</text>
<text x="139.8" y="206.9">IO19</text>
<text x="141.3" y="205.1">31</text>
<text x="141.3" y="208.7">30</text>
<text x="361.2" y="207.6" transform="rotate(-90 361.2 207.6)">3</text>
<text x="84.5" y="215.7">11</text>
<text x="84.5" y="212.2">10</text>
<text x="86" y="214">IO25</text>
<text x="86" y="210.4">IO33</text>
<text x="139.8" y="210.4">IO18</text>
<text x="139.8" y="214">IO5</text>
<text x="141.3" y="212.2">29</text>
<text x="141.3" y="215.7">28</text>
<text x="84.5" y="219.3">12</text>
<text x="86" y="221">IO27</text>
<text x="86" y="217.5">IO26</text>
<text x="139.8" y="217.5">IO17</text>
<text x="139.8" y="221">IO16</text>
<text x="141.3" y="219.3">27</text>
<text x="84.5" y="226.3">14</text>
<text x="84.5" y="222.8">13</text>
<text x="86" y="224.5">IO14</text>
<text x="139.8" y="224.5">IO4</text>
<text x="141.3" y="222.8">26</text>
<text x="141.3" y="226.3">25</text>
<text x="86" y="228.1">IO12</text>
<text x="100.2" y="232.1" transform="rotate(-90 100.2 232.1)">16</text>
<text x="102" y="230.6" transform="rotate(-90 102 230.6)">IO13</text>
<text x="103.7" y="232.1" transform="rotate(-90 103.7 232.1)">17</text>
<text x="105.5" y="230.6" transform="rotate(-90 105.5 230.6)">NC</text>
<text x="107.2" y="232.1" transform="rotate(-90 107.2 232.1)">18</text>
<text x="109" y="230.6" transform="rotate(-90 109 230.6)">NC</text>
<text x="110.8" y="232.1" transform="rotate(-90 110.8 232.1)">19</text>
<text x="112.5" y="230.6" transform="rotate(-90 112.5 230.6)">NC</text>
<text x="114.3" y="232.1" transform="rotate(-90 114.3 232.1)">20</text>
<text x="116.1" y="230.6" transform="rotate(-90 116.1 230.6)">NC</text>
<text x="117.8" y="232.1" transform="rotate(-90 117.8 232.1)">21</text>
<text x="119.6" y="230.6" transform="rotate(-90 119.6 230.6)">NC</text>
<text x="121.4" y="232.1" transform="rotate(-90 121.4 232.1)">22</text>
<text x="123.1" y="230.6" transform="rotate(-90 123.1 230.6)">NC</text>
<text x="124.9" y="232.1" transform="rotate(-90 124.9 232.1)">23</text>
<text x="126.6" y="230.6" transform="rotate(-90 126.6 230.6)">IO15</text>
<text x="128.4" y="232.1" transform="rotate(-90 128.4 232.1)">24</text>
<text x="130.2" y="230.6" transform="rotate(-90 130.2 230.6)">IO2</text>
<text x="139.8" y="228.1">IO0</text>
</g>
<g font-size="3.2">
<text x="249.2" y="39.3">GND</text>
<text x="250.6" y="37.6">2</text>
<text x="29.6" y="76.6" transform="rotate(-90 29.6 76.6)">1</text>
<text x="31.4" y="78" transform="rotate(-90 31.4 78)">GND</text>
<text x="107.4" y="101.1">4</text>
<text x="213.3" y="101.1">4</text>
<text x="108.9" y="102.8">GND</text>
<text x="123.1" y="105.1" transform="rotate(-90 123.1 105.1)">9</text>
<text x="124.9" y="103.6" transform="rotate(-90 124.9 103.6)">EP</text>
<text x="214.7" y="102.8">GND</text>
<text x="229" y="105.1" transform="rotate(-90 229 105.1)">9</text>
<text x="230.7" y="103.6" transform="rotate(-90 230.7 103.6)">EP</text>
<text x="179.2" y="145.5" transform="rotate(-90 179.2 145.5)">1</text>
<text x="61.7" y="166">1</text>
<text x="285.6" y="173.4">1</text>
<text x="139.8" y="178.7">GND</text>
<text x="141.3" y="176.9">39</text>
<text x="287.1" y="175.2">GND</text>
<text x="84.5" y="180.4">1</text>
<text x="86" y="182.2">GND</text>
<text x="139.8" y="182.2">GND</text>
<text x="141.3" y="180.4">38</text>
<text x="61.7" y="196">1</text>
<text x="19.4" y="201.3">2</text>
<text x="61.7" y="203">1</text>
<text x="19.4" y="204.8">1</text>
<text x="179.9" y="213.6">2</text>
<text x="179.9" y="217.1">1</text>
<text x="155.2" y="224.2">1</text>
<text x="96.7" y="232.1" transform="rotate(-90 96.7 232.1)">15</text>
<text x="98.4" y="230.6" transform="rotate(-90 98.4 230.6)">GND</text>
<text x="57.5" y="240.8" transform="rotate(-90 57.5 240.8)">1</text>
</g>
<g font-size="3.2" fill="#f00">
<text x="138" y="92.3">VCC</text>
<text x="139.5" y="90.5">8</text>
<text x="243.9" y="92.3">VCC</text>
<text x="245.4" y="90.5">8</text>
<text x="310.6" y="173.4">16</text>
<text x="309.1" y="175.2">VCC</text>
<text x="84.5" y="191">4</text>
<text x="86" y="192.8">SENSOR_VP</text>
</g>
<g font-size="2.5">
<text x="36" y="27">2</text>
<text x="51.9" y="28.8">1</text>
<text x="51.9" y="25.2">3</text>
</g>
</svg>
